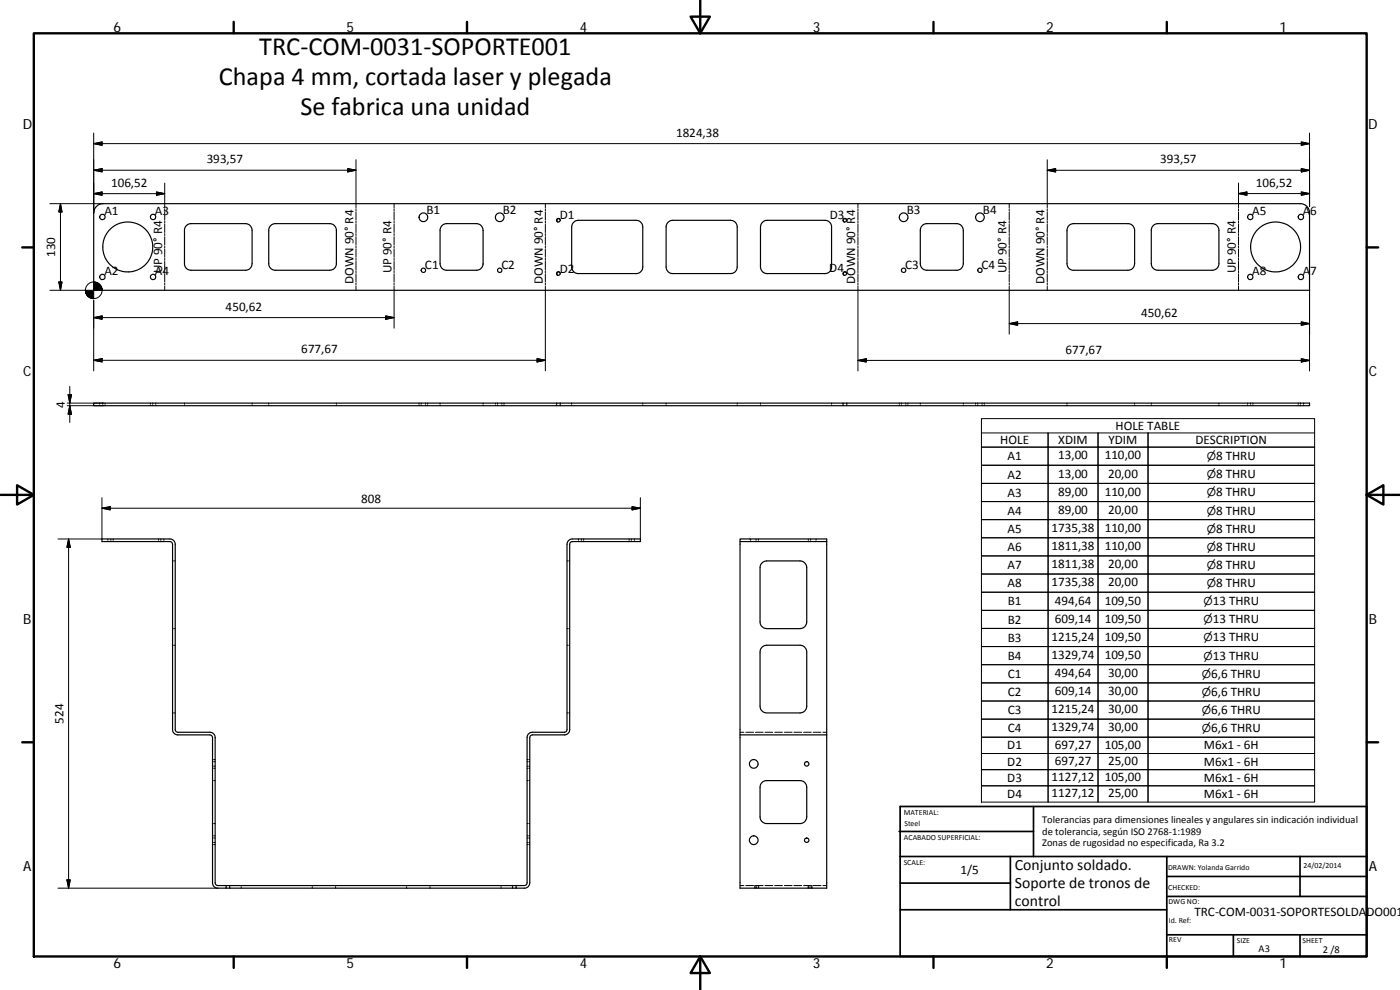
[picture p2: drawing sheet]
<svg xmlns="http://www.w3.org/2000/svg" width="420mm" height="297mm" viewBox="0 0 420 297" stroke-linecap="round" stroke-linejoin="round" font-family="sans-serif">
<g fill="none" stroke="#000" stroke-width=".36">
<path d="M29.1 61.8l1.1-.6 .7-.1h359.3a2.77 2.77 0 0 1 2.8 2.8v23.2h-364.9v-23.2l.3-1.2zM55.8 67.8l.6-.4 .9-.3h16.3a2 2 0 0 1 2.1 2v10a2.01 2.01 0 0 1-2.1 2h-16.3a1.93 1.93 0 0 1-1.9-2v-10zM81.4 67.6l1.2-.5h16.3a2 2 0 0 1 2.1 2v10a2.01 2.01 0 0 1-2.1 2h-16.3a1.96 1.96 0 0 1-1.9-2v-10.4zM132.8 67.6l1.3-.5h8.9a2 2 0 0 1 2 2v10a2.01 2.01 0 0 1-2 2h-8.9a1.97 1.97 0 0 1-2-2v-10.4zM172.3 66.6l1.3-.5h17.3a2 2 0 0 1 2 2v12a1.97 1.97 0 0 1-2 2h-17.3a2 2 0 0 1-2-2v-12l.2-1zM200.6 66.6l1.3-.5h17.4a1.97 1.97 0 0 1 1.9 2v12a1.97 1.97 0 0 1-1.9 2h-17.4a1.97 1.97 0 0 1-2-2v-12l.3-1zM228.9 66.6l1.3-.5h17.4a1.97 1.97 0 0 1 2 2v12a1.93 1.93 0 0 1-2 2h-17.4a1.97 1.97 0 0 1-2-2v-12l.2-.7zM276.9 67.6l1.3-.5h8.9a2 2 0 0 1 2 2v10a2.01 2.01 0 0 1-2 2h-8.9a1.97 1.97 0 0 1-2-2v-10.4zM320.7 67.8l.5-.4 1-.3h16.3a2 2 0 0 1 2 2v10a1.97 1.97 0 0 1-2 2h-16.3a1.94 1.94 0 0 1-2-2v-10zM346.2 67.6l1.3-.5h16.3a2 2 0 0 1 2 2v10a1.97 1.97 0 0 1-2 2h-16.3a1.97 1.97 0 0 1-2-2v-10.4zM28.1 120.9h364.9v.8h-364.9zM30.6 161.7h20.4a1.61 1.61 0 0 1 1.6 1.6v55.8l.4 .5 .4 .1h9.6a1.58 1.58 0 0 1 1.6 1.6v43.6l.2 .6 .6 .2 92.4-.1 .4-.7v-43.6a1.58 1.58 0 0 1 1.6-1.6h9.6l.4-.1 .3-.5 .1-55.8a1.58 1.58 0 0 1 1.6-1.6h20.4v.8h-20.4l-.7 .4-.1 56a1.61 1.61 0 0 1-1.6 1.6h-9.6l-.4 .1-.4 .5v43.8a1.61 1.61 0 0 1-1.6 1.6h-92a1.57 1.57 0 0 1-1.6-1.6v-43.8l-.8-.6h-9.6a1.57 1.57 0 0 1-1.6-1.6l-.1-56-.7-.4h-20.4z"/>
<path d="M222.1 161.7h26v.8h-26zM222.1 162.5v58M228.8 168.8l1.3-.5h10a2.04 2.04 0 0 1 2 2v16.3a2.04 2.04 0 0 1-2 2h-10a2.05 2.05 0 0 1-2-2v-16.3l.1-.7zM248.1 162.5v58M228.8 194.1l1.3-.5h10a2.04 2.04 0 0 1 2 2v16.3a2.04 2.04 0 0 1-2 2h-10a2.05 2.05 0 0 1-2-2v-16.3l.1-.7zM222.1 220.5h26M222.1 220.5v46h26v-46M228.8 234.7l1.3-.5h10a1.97 1.97 0 0 1 2 2v8.9a2.01 2.01 0 0 1-2 2h-10a2 2 0 0 1-2-2v-8.9l.1-.7z"/>
<circle cx="30.7" cy="65.1" r=".81"/>
<circle cx="38.4" cy="74.1" r="7.5"/>
<circle cx="45.9" cy="65.1" r=".81"/>
<circle cx="127.1" cy="65.2" r="1.3"/>
<circle cx="150" cy="65.2" r="1.29"/>
<circle cx="167.6" cy="66.1" r=".49"/>
<circle cx="253.6" cy="66.1" r=".49"/>
<circle cx="271.2" cy="65.2" r="1.3"/>
<circle cx="294.1" cy="65.2" r="1.3"/>
<circle cx="375.2" cy="65.1" r=".81"/>
<circle cx="382.8" cy="74.1" r="7.5"/>
<circle cx="390.4" cy="65.1" r=".81"/>
<circle cx="30.7" cy="83.1" r=".81"/>
<circle cx="45.9" cy="83.1" r=".8"/>
<circle cx="127.1" cy="81.1" r=".66"/>
<circle cx="150" cy="81.1" r=".66"/>
<circle cx="167.6" cy="82.1" r=".49"/>
<circle cx="253.6" cy="82.1" r=".49"/>
<circle cx="271.2" cy="81.1" r=".66"/>
<circle cx="294.1" cy="81.1" r=".66"/>
<circle cx="375.2" cy="83.1" r=".8"/>
<circle cx="390.4" cy="83.1" r=".81"/>
<circle cx="226.2" cy="229.2" r="1.3"/>
<circle cx="242.1" cy="229.2" r=".66"/>
<circle cx="226.2" cy="252.1" r="1.3"/>
<circle cx="242.1" cy="252.1" r=".66"/>
</g>
<g fill="none" stroke="#000" stroke-width=".3">
<path d="M28.1 39.9v24M393 39.9v22.1M28.1 43.1l2.5-.5v1zM28.1 58.1l2.5-.5v1zM28.1 51.1l2.5-.5v1zM28.1 43.1h364.9M28.1 58.1h21.3M28.1 51.1h78.7M47 57.6l2.4 .5-2.4 .5zM49.4 54.9v7.4M104.4 50.6l2.4 .5-2.4 .5zM106.8 47.9v14.4"/>
<path d="M314.3 47.9v14.4M314.3 51.1l2.5-.5v1zM314.3 51.1h78.7M371.7 54.9v7.4M371.7 58.1l2.5-.5v1zM371.7 58.1h21.3M390.5 42.6l2.5 .5-2.5 .5zM390.5 57.6l2.5 .5-2.5 .5zM390.5 50.6l2.5 .5-2.5 .5zM15 61.1h15.9M18.1 61.1l.5 2.5h-1zM18.1 61.1v26"/>
<path d="M49.4 62.7v.6M49.4 63.6v2.5M49.4 66.4v.6M49.4 67.3v2.5M49.4 70.1v.6M49.4 71v2.5M49.4 73.8v.6M49.4 74.7v2.5M49.4 77.5v.6M49.4 78.4v2.5M106.8 62.7v.6M106.8 63.6v2.5"/>
<path d="M106.8 66.4v.6M106.8 67.3v2.5M106.8 70.1v.6M106.8 71v2.5M106.8 73.8v.6M106.8 74.7v2.5M106.8 77.5v.6M106.8 78.4v2.5M118.3 61.1v1.2M118.3 62.7v.6M118.3 63.6v2.5M118.3 66.4v.6"/>
<path d="M118.3 67.3v2.5M118.3 70.1v.6M118.3 71v2.5M118.3 73.8v.6M118.3 74.7v2.5M118.3 77.5v.6M118.3 78.4v2.5M163.7 61.1v1.2M163.7 62.7v.6M163.7 63.6v2.5M163.7 66.4v.6M163.7 67.3v2.5"/>
<path d="M163.7 70.1v.6M163.7 71v2.5M163.7 73.8v.6M163.7 74.7v2.5M163.7 77.5v.6M163.7 78.4v2.5M168.2 66.2a.6 .6 0 0 0-.5-.7 .6 .6 0 0 0-.7 .5 .6 .6 0 0 0 .5 .7M254.1 66.2a.6 .6 0 0 0-.5-.7 .6 .6 0 0 0-.6 .5 .6 .6 0 0 0 .5 .7M257.5 61.1v1.2M257.5 62.7v.6M257.5 63.6v2.5M257.5 66.4v.6"/>
<path d="M257.5 67.3v2.5M257.5 70.1v.6M257.5 71v2.5M257.5 73.8v.6M257.5 74.7v2.5M257.5 77.5v.6M257.5 78.4v2.5M302.9 61.1v1.2M302.9 62.7v.6M302.9 63.6v2.5M302.9 66.4v.6M302.9 67.3v2.5"/>
<path d="M302.9 70.1v.6M302.9 71v2.5M302.9 73.8v.6M302.9 74.7v2.5M302.9 77.5v.6M302.9 78.4v2.5M314.3 62.7v.6M314.3 63.6v2.5M314.3 66.4v.6M314.3 67.3v2.5M314.3 70.1v.6M314.3 71v2.5"/>
<path d="M314.3 73.8v.6M314.3 74.7v2.5M314.3 77.5v.6M314.3 78.4v2.5M371.7 62.7v.6M371.7 63.6v2.5M371.7 66.4v.6M371.7 67.3v2.5M371.7 70.1v.6M371.7 71v2.5M371.7 73.8v.6M371.7 74.7v2.5"/>
<path d="M371.7 77.5v.6M371.7 78.4v2.5M15 87.1h10.7M17.6 84.6h1l-.5 2.5zM28.1 95.3l2.5-.5v1zM28.1 95.3h90.2M28.1 90.1v21.2M49.4 81.2v.6M49.4 82.1v2.5M49.4 84.9v.6M49.4 85.9v1.2M106.8 81.2v.6"/>
<path d="M106.8 82.1v2.5M106.8 84.9v.6M106.8 85.9v1.2M115.7 94.8l2.6 .5-2.6 .5zM118.3 81.2v.6M118.3 82.1v2.5M118.3 84.9v.6M118.3 85.9v12.6M163.7 81.2v.6M163.7 82.1v2.5M163.7 84.9v.6M163.7 85.9v25.4"/>
<path d="M168.2 82.2a.6 .6 0 0 0-.5-.7 .6 .6 0 0 0-.7 .5 .6 .6 0 0 0 .5 .7M254.1 82.2a.6 .6 0 0 0-.5-.7 .6 .6 0 0 0-.6 .5 .6 .6 0 0 0 .5 .7M257.5 81.2v.6M257.5 82.1v2.5M257.5 84.9v.6M257.5 85.9v25.4M302.9 97.1h90.1M302.9 81.2v.6M302.9 82.1v2.5M302.9 84.9v.6M302.9 85.9v14.4M302.9 97.1l2.5-.5v1z"/>
<path d="M314.3 81.2v.6M314.3 82.1v2.5M314.3 84.9v.6M314.3 85.9v1.2M371.7 81.2v.6M371.7 82.1v2.5M371.7 84.9v.6M371.7 85.9v1.2M390.5 96.6l2.5 .5-2.5 .5zM393 87.1v24.2M20.4 118.4h1.1l-.6 2.5zM20.9 116v10.7"/>
<path d="M28.1 108.1l2.5-.5v1zM28.1 108.1h135.6M161.2 107.6l2.5 .5-2.5 .5zM257.5 108.1l2.5-.5v1zM257.5 108.1h135.5M390.5 107.6l2.5 .5-2.5 .5zM20.2 120.9h10.7M20.2 121.7h10.7M20.9 121.7l.6 2.5h-1.1zM29.9 120.9v.3M29.9 121.5v.2M30.8 120.9v.3"/>
<path d="M30.8 121.5v.2M31.5 120.9v.3M31.5 121.5v.2M45.1 120.9v.3M45.1 121.5v.2M45.8 120.9v.3M45.8 121.5v.2M46.7 120.9v.3M46.7 121.5v.2M55.4 120.9v.3M55.4 121.5v.2M75.7 120.9v.3"/>
<path d="M75.7 121.5v.2M80.7 120.9v.3M80.7 121.5v.2M101 120.9v.3M101 121.5v.2M125.8 120.9v.3M125.8 121.5v.2M126.4 120.9v.3M126.4 121.5v.2M127.7 120.9v.3M127.7 121.5v.2M128.4 120.9v.3"/>
<path d="M128.4 121.5v.2M132.1 120.9v.3M132.1 121.5v.2M145 120.9v.3M145 121.5v.2M148.7 120.9v.3M148.7 121.5v.2M149.3 120.9v.3M149.3 121.5v.2M150.6 120.9v.3M150.6 121.5v.2M151.3 120.9v.3"/>
<path d="M151.3 121.5v.2M167 120.9v.3M167 121.5v.2M167.1 120.9v.3M167.1 121.5v.2M168.1 120.9v.3M168.1 121.5v.2M168.2 120.9v.3M168.2 121.5v.2M171.6 120.9v.3M171.6 121.5v.2M192.9 120.9v.3"/>
<path d="M192.9 121.5v.2M199.9 120.9v.3M199.9 121.5v.2M221.2 120.9v.3M221.2 121.5v.2M228.2 120.9v.3M228.2 121.5v.2M249.6 120.9v.3M249.6 121.5v.2M253 120.9v.3M253 121.5v.2M253.1 120.9v.3"/>
<path d="M253.1 121.5v.2M254.1 120.9v.3M254.1 121.5v.2M254.2 120.9v.3M254.2 121.5v.2M269.9 120.9v.3M269.9 121.5v.2M270.5 120.9v.3M270.5 121.5v.2M271.9 120.9v.3M271.9 121.5v.2M272.5 120.9v.3"/>
<path d="M272.5 121.5v.2M276.2 120.9v.3M276.2 121.5v.2M289.1 120.9v.3M289.1 121.5v.2M292.8 120.9v.3M292.8 121.5v.2M293.4 120.9v.3M293.4 121.5v.2M294.5 129.9h20v4.3M294.5 125.6h100v115.1h-100zM294.7 120.9v.3"/>
<path d="M294.7 121.5v.2M295.4 120.9v.3M295.4 121.5v.2M314.5 139.6v-5.4h-20h100h-50v-4.3v110.8M320.2 120.9v.3M320.2 121.5v.2M329.5 129.9v110.8M340.5 120.9v.3M340.5 121.5v.2M344.5 134.2v5.4h50h-100h20v5.4M344.5 139.6v5.4h50h-100h20v5.5M345.5 120.9v.3"/>
<path d="M345.5 121.5v.2M365.8 120.9v.3M365.8 121.5v.2M374.4 120.9v.3M374.4 121.5v.2M375.3 120.9v.3M375.3 121.5v.2M376 120.9v.3M376 121.5v.2M389.6 120.9v.3M389.6 121.5v.2M390.3 120.9v.3"/>
<path d="M390.3 121.5v.2M391.2 120.9v.3M391.2 121.5v.2M394.5 129.9h-80v110.8v-4.9h-20h100h-50v-4.9M30.6 149.3v12.4h-13.2M30.6 152.5l2.5-.5v1zM30.6 152.5h161.6M189.7 152l2.5 .5-2.5 .5zM192.2 149.3v12.4M344.5 145v5.5h50h-100h20v5.4M344.5 150.5v5.4h50h-100h20v5.5M344.5 155.9v5.5h50h-100h20v5.4"/>
<path d="M20.6 161.7l.5 2.5h-1zM20.6 161.7v104.8M32.4 161.7v.3M32.4 162.2v.3M33.3 161.7v.3M33.3 162.2v.3M34 161.7v.3M34 162.2v.3M47.6 161.7v.3M47.6 162.2v.3M48.3 161.7v.3M48.3 162.2v.3"/>
<path d="M49.2 161.7v.3M49.2 162.2v.3M51.8 168.3h.3M52.3 168.3h.3M170.2 168.3h.2M170.7 168.3h.3M173.6 161.7v.3M173.6 162.2v.3M174.5 161.7v.3M174.5 162.2v.3M175.2 161.7v.3M175.2 162.2v.3"/>
<path d="M188.8 161.7v.3M188.8 162.2v.3M189.5 161.7v.3M189.5 162.2v.3M190.4 161.7v.3M190.4 162.2v.3M225.3 161.7v.3M225.3 162.2v.3M226.9 161.7v.3M226.9 162.2v.3M227.6 161.7v.3M227.6 162.2v.3"/>
<path d="M242.6 161.7v.3M242.6 162.2v.3M243.3 161.7v.3M243.3 162.2v.3M244.9 161.7v.3M244.9 162.2v.3M344.5 161.4v5.4h50h-100h20v5.4M344.5 166.8v5.4h50h-100h20v5.5M344.5 172.2v5.5h50h-100h20v5.4M344.5 177.7v5.4h50h-100h20v5.5M51.8 188.6h.3M51.8 193.6h.3"/>
<path d="M52.3 188.6h.3M52.3 193.6h.3M170.2 188.6h.2M170.2 193.6h.2M170.7 188.6h.3M170.7 193.6h.3M344.5 183.1v5.5h50h-100h20v5.4M344.5 188.6v5.4h50h-100h20v5.4M344.5 194v5.4h50h-100h20v5.5M344.5 199.4v5.5h50h-100h20v5.4M51.8 213.9h.3M52.3 213.9h.3"/>
<path d="M170.2 213.9h.2M170.7 213.9h.3M222.1 219.7h1.2M223.8 219.7h2.4M226.7 219.7h2.3M229.6 219.7h2.3M232.5 219.7h2.3M235.4 219.7h2.3M238.3 219.7h2.3M241.2 219.7h2.3M244.1 219.7h2.3M247 219.7h1.1"/>
<path d="M344.5 204.9v5.4h50h-100h20v5.5M344.5 210.3v5.5h50h-100h20v5.4M344.5 215.8v5.4h50h-100h20v4.9M63.8 234.2h.2M63.8 228.5h.2M63.8 229.9h.2M63.8 227.9h.2M63.8 230.5h.2M64.3 234.2h.3M64.3 228.5h.3M64.3 229.9h.3M64.3 227.9h.3"/>
<path d="M64.3 230.5h.3M158.2 234.2h.3M158.2 228.5h.3M158.2 229.9h.3M158.2 227.9h.3M158.2 230.5h.3M158.7 234.2h.3M158.7 228.5h.3M158.7 229.9h.3M158.7 227.9h.3M158.7 230.5h.3M344.5 221.2v4.9h50h-100h20v4.8"/>
<path d="M344.5 226.1v4.8h50h-100h20v4.9M63.8 247.1h.2M63.8 251.4h.2M63.8 252.8h.2M63.8 250.8h.2M63.8 253.4h.2M64.3 247.1h.3M64.3 251.4h.3M64.3 252.8h.3M64.3 250.8h.3M64.3 253.4h.3M158.2 247.1h.3"/>
<path d="M158.2 251.4h.3M158.2 252.8h.3M158.2 250.8h.3M158.2 253.4h.3M158.7 247.1h.3M158.7 251.4h.3M158.7 252.8h.3M158.7 250.8h.3M158.7 253.4h.3M17.4 266.5h48M20.1 264h1l-.5 2.5zM67.8 265.7v.3"/>
<path d="M67.8 266.2v.3M67.9 265.7v.3M67.9 266.2v.3M68.9 265.7v.3M68.9 266.2v.3M69 265.7v.3M69 266.2v.3M72.4 265.7v.3M72.4 266.2v.3M93.7 265.7v.3M93.7 266.2v.3M100.7 265.7v.3"/>
<path d="M100.7 266.2v.3M122 265.7v.3M122 266.2v.3M129 265.7v.3M129 266.2v.3M150.4 265.7v.3M150.4 266.2v.3M153.8 265.7v.3M153.8 266.2v.3M153.9 265.7v.3M153.9 266.2v.3M154.8 265.7v.3"/>
<path d="M154.8 266.2v.3M154.9 265.7v.3M154.9 266.2v.3M222.1 265.7h1.2M223.8 265.7h2.4M226.5 265.7v.3M226.5 266.2v.3M226.6 265.7v.3M226.6 266.2v.3M226.7 265.7h2.3M227.1 265.7v.3M227.1 266.2v.3"/>
<path d="M227.6 265.7v.3M227.6 266.2v.3M227.7 265.7v.3M227.7 266.2v.3M229.6 265.7h2.3M232.5 265.7h2.3M235.4 265.7h2.3M238.3 265.7h2.3M241.2 265.7h2.3M242.5 265.7v.3M242.5 266.2v.3M242.6 265.7v.3"/>
<path d="M242.6 266.2v.3M243.1 265.7v.3M243.1 266.2v.3M243.6 265.7v.3M243.6 266.2v.3M243.7 265.7v.3M243.7 266.2v.3M244.1 265.7h2.3M247 265.7h1.1"/>
<circle cx="28.1" cy="87.1" r="2.5"/>
</g>
<g fill="none" stroke="#000" stroke-width=".71">
<path d="M10.1 10h400.1v277h-400.1zM70.1 6.6v3.4M140.2 6.6v3.4M207.3 5h5.8l-2.9 5zM210.2 0v10M280.2 6.6v3.4M350.2 6.6v3.4M6.7 74.2h3.4M410.2 74.2h3.4M.2 148.5h9.9M5.1 145.6l5 2.9-5 2.9zM410.2 148.5l5-2.9v5.8z"/>
<path d="M410.2 148.5h9.9M6.7 222.7h3.4M410.2 222.7h3.4M70.1 287v3.4M140.2 287v3.4M210.2 287l2.9 5h-5.8zM210.2 287v10M280.2 287v3.4M350.2 287v3.4"/>
</g>
<g fill="none" stroke="#000" stroke-width=".51">
<path d="M269.8 249.5h40.4M270.1 257h140.1M270.1 242h140.1v45h-140.1zM303.2 257v16M310.2 242v15M350.2 257v30M390.2 257v12M270.1 273h80.1M270.1 265h33.1M350.2 269h60M350.2 263h60M350.2 280.5h60"/>
<path d="M370.2 280.5v6.5M390.2 280.5v6.5"/>
</g>
<g fill="#000" stroke="#000" stroke-width=".3">
<path d="M28.1 43.1l2.5-.5v1zM28.1 58.1l2.5-.5v1zM28.1 51.1l2.5-.5v1zM47 57.6l2.4 .5-2.4 .5zM104.4 50.6l2.4 .5-2.4 .5zM314.3 51.1l2.5-.5v1zM371.7 58.1l2.5-.5v1zM390.5 42.6l2.5 .5-2.5 .5zM390.5 57.6l2.5 .5-2.5 .5zM390.5 50.6l2.5 .5-2.5 .5zM18.1 61.1l.5 2.5h-1zM17.6 84.6h1l-.5 2.5z"/>
<path d="M25.6 87.1l.1 .7zM25.6 87.1l.3 1zM25.6 87.1l.4 1.3zM25.6 87.1l.6 1.7zM25.6 87.1l.9 1.9zM25.6 87.1l1.2 2.1-.3-.2zM25.6 87.1l1.5 2.3-.3-.2zM25.6 87.1l1.8 2.4-.3-.1zM25.6 87.1l2.2 2.5-.4-.1zM25.6 87.1l2.5 2.5h-.3zM28.1 84.6l2.5 2.5h-2.5zM25.6 87.1h2.5v2.5z"/>
<path d="M28.1 95.3l2.5-.5v1zM30.5 86.4l.1 .7zM30.4 86l.2 1.1zM30.2 85.7l.4 1.4zM30 85.5l.6 1.6zM29.8 85.2l.8 1.9zM29.5 85l1.1 2.1zM29.2 84.8l.3 .2 1.1 2.1zM28.8 84.7l.4 .1 1.4 2.3zM28.5 84.6l.3 .1 1.8 2.4zM28.1 84.6h.4l2.1 2.5zM115.7 94.8l2.6 .5-2.6 .5z"/>
<path d="M302.9 97.1l2.5-.5v1zM390.5 96.6l2.5 .5-2.5 .5zM20.4 118.4h1.1l-.6 2.5zM28.1 108.1l2.5-.5v1zM161.2 107.6l2.5 .5-2.5 .5zM257.5 108.1l2.5-.5v1zM390.5 107.6l2.5 .5-2.5 .5zM20.9 121.7l.6 2.5h-1.1zM30.6 152.5l2.5-.5v1zM189.7 152l2.5 .5-2.5 .5zM20.6 161.7l.5 2.5h-1zM20.1 264h1l-.5 2.5z"/>
</g>
<g font-size="7.9">
<text x="77.8" y="16.5">TRC‐COM‐0031‐SOPORTE001</text>
<text x="65.7" y="25.5">Chapa 4 mm, cortada laser y plegada</text>
<text x="90.1" y="34.5">Se fabrica una unidad</text>
</g>
<g font-size="4.7">
<text x="304.6" y="261.2">Conjunto soldado.</text>
<text x="304.6" y="266.6">Soporte de tronos de</text>
<text x="304.6" y="272">control</text>
</g>
<g font-size="4.2">
<text x="34" y="9.6">6</text>
<text x="104" y="9.6">5</text>
<text x="174" y="9.6">4</text>
<text x="244" y="9.6">3</text>
<text x="314" y="9.6">2</text>
<text x="384" y="9.6">1</text>
<text x="6.8" y="38.7">D</text>
<text x="410.6" y="38.7">D</text>
<text x="7" y="112.9">C</text>
<text x="410.8" y="112.9">C</text>
<text x="7" y="187.1">B</text>
<text x="410.8" y="187.1">B</text>
<text x="7" y="261.3">A</text>
<text x="410.8" y="261.3">A</text>
<text x="34" y="290.4">6</text>
<text x="104" y="290.4">5</text>
<text x="174" y="290.4">4</text>
<text x="244" y="290.4">3</text>
<text x="314" y="290.4">2</text>
<text x="384" y="290.4">1</text>
</g>
<g font-size="3.9">
<text x="202.9" y="41">1824,38</text>
<text x="62" y="49">393,57</text>
<text x="348.2" y="49">393,57</text>
<text x="33.3" y="56">106,52</text>
<text x="376.9" y="56">106,52</text>
<text x="31.3" y="64.5">A1</text>
<text x="46.5" y="64.5">A3</text>
<text x="128" y="64.3">B1</text>
<text x="150.9" y="64.3">B2</text>
<text x="168" y="65.8">D1</text>
<text x="249.1" y="65.6">D3</text>
<text x="272.1" y="64.3">B3</text>
<text x="295" y="64.3">B4</text>
<text x="375.8" y="64.5">A5</text>
<text x="391" y="64.5">A6</text>
<text x="16.6" y="77.1" transform="rotate(-90 16.6 77.1)">130</text>
<text x="31.3" y="82.6">A2</text>
<text x="46.5" y="82.6">A4</text>
<text x="48.7" y="82" transform="rotate(-90 48.7 82)">UP 90° R4</text>
<text x="117.5" y="82" transform="rotate(-90 117.5 82)">UP 90° R4</text>
<text x="127.5" y="80.6">C1</text>
<text x="150.5" y="80.6">C2</text>
<text x="168" y="81.8">D2</text>
<text x="248.9" y="81.7">D4</text>
<text x="271.6" y="80.6">C3</text>
<text x="294.5" y="80.6">C4</text>
<text x="302.1" y="82" transform="rotate(-90 302.1 82)">UP 90° R4</text>
<text x="370.9" y="82" transform="rotate(-90 370.9 82)">UP 90° R4</text>
<text x="375.8" y="82.5">A8</text>
<text x="391" y="82.6">A7</text>
<text x="106.1" y="85.3" transform="rotate(-90 106.1 85.3)">DOWN 90° R4</text>
<text x="162.9" y="85.3" transform="rotate(-90 162.9 85.3)">DOWN 90° R4</text>
<text x="256.7" y="85.3" transform="rotate(-90 256.7 85.3)">DOWN 90° R4</text>
<text x="313.5" y="85.3" transform="rotate(-90 313.5 85.3)">DOWN 90° R4</text>
<text x="67.7" y="93.2">450,62</text>
<text x="342.5" y="95">450,62</text>
<text x="90.4" y="106">677,67</text>
<text x="319.8" y="106.1">677,67</text>
<text x="19.4" y="122.3" transform="rotate(-90 19.4 122.3)">4</text>
<text x="334.8" y="129">HOLE TABLE</text>
<text x="300.2" y="133.3">HOLE</text>
<text x="317.6" y="137.9">13,00</text>
<text x="317.6" y="133.3">XDIM</text>
<text x="331.5" y="137.9">110,00</text>
<text x="332.7" y="133.3">YDIM</text>
<text x="358.8" y="133.3">DESCRIPTION</text>
<text x="302.4" y="138.2">A1</text>
<text x="302.4" y="143.6">A2</text>
<text x="317.6" y="143.3">13,00</text>
<text x="332.5" y="143.3">20,00</text>
<text x="365" y="138.1">8 THRU</text>
<text x="365" y="143.5">8 THRU</text>
<text x="302.4" y="149">A3</text>
<text x="317.6" y="148.7">89,00</text>
<text x="331.5" y="148.7">110,00</text>
<text x="365" y="148.9">8 THRU</text>
<text x="108.4" y="150.9">808</text>
<text x="302.4" y="154.4">A4</text>
<text x="317.6" y="154.2">89,00</text>
<text x="332.5" y="154.2">20,00</text>
<text x="365" y="154.4">8 THRU</text>
<text x="302.4" y="159.9">A5</text>
<text x="315.5" y="159.6">1735,38</text>
<text x="331.5" y="159.6">110,00</text>
<text x="365" y="159.8">8 THRU</text>
<text x="302.4" y="165.3">A6</text>
<text x="315.5" y="165">1811,38</text>
<text x="331.5" y="165">110,00</text>
<text x="365" y="165.3">8 THRU</text>
<text x="302.4" y="170.8">A7</text>
<text x="315.5" y="170.5">1811,38</text>
<text x="332.5" y="170.5">20,00</text>
<text x="365" y="170.7">8 THRU</text>
<text x="302.4" y="176.2">A8</text>
<text x="315.5" y="175.9">1735,38</text>
<text x="332.5" y="175.9">20,00</text>
<text x="365" y="176.1">8 THRU</text>
<text x="302.5" y="181.7">B1</text>
<text x="316.6" y="181.4">494,64</text>
<text x="331.5" y="181.4">109,50</text>
<text x="363.9" y="181.6">13 THRU</text>
<text x="302.5" y="187.1">B2</text>
<text x="316.6" y="186.8">609,14</text>
<text x="331.5" y="186.8">109,50</text>
<text x="363.9" y="187">13 THRU</text>
<text x="302.5" y="192.5">B3</text>
<text x="302.5" y="198">B4</text>
<text x="315.5" y="192.2">1215,24</text>
<text x="315.5" y="197.7">1329,74</text>
<text x="331.5" y="192.2">109,50</text>
<text x="331.5" y="197.7">109,50</text>
<text x="363.9" y="192.5">13 THRU</text>
<text x="363.9" y="197.9">13 THRU</text>
<text x="302.5" y="203.4">C1</text>
<text x="316.6" y="203.1">494,64</text>
<text x="332.5" y="203.1">30,00</text>
<text x="363.5" y="203.3">6,6 THRU</text>
<text x="302.5" y="208.8">C2</text>
<text x="316.6" y="208.6">609,14</text>
<text x="332.5" y="208.6">30,00</text>
<text x="363.5" y="208.8">6,6 THRU</text>
<text x="302.5" y="214.3">C3</text>
<text x="315.5" y="214">1215,24</text>
<text x="332.5" y="214">30,00</text>
<text x="363.5" y="214.2">6,6 THRU</text>
<text x="19" y="217.1" transform="rotate(-90 19 217.1)">524</text>
<text x="302.5" y="219.7">C4</text>
<text x="315.5" y="219.5">1329,74</text>
<text x="332.5" y="219.5">30,00</text>
<text x="363.5" y="219.7">6,6 THRU</text>
<text x="302.3" y="224.9">D1</text>
<text x="316.6" y="224.6">697,27</text>
<text x="331.5" y="224.6">105,00</text>
<text x="361.3" y="224.9">M6x1 ‐ 6H</text>
<text x="302.3" y="229.7">D2</text>
<text x="316.6" y="229.5">697,27</text>
<text x="332.5" y="229.5">25,00</text>
<text x="361.3" y="229.7">M6x1 ‐ 6H</text>
<text x="302.3" y="234.6">D3</text>
<text x="302.3" y="239.5">D4</text>
<text x="315.5" y="234.3">1127,12</text>
<text x="315.5" y="239.2">1127,12</text>
<text x="331.5" y="234.3">105,00</text>
<text x="332.5" y="239.2">25,00</text>
<text x="361.3" y="234.6">M6x1 ‐ 6H</text>
<text x="361.3" y="239.5">M6x1 ‐ 6H</text>
<text x="288.2" y="262.1">1/5</text>
<text x="358.5" y="274.9">TRC‐COM‐0031‐SOPORTESOLDADO001</text>
</g>
<g font-size="3.3">
<text x="362.2" y="138.1">⌀</text>
<text x="362.2" y="143.5">⌀</text>
<text x="362.2" y="148.9">⌀</text>
<text x="362.2" y="154.4">⌀</text>
<text x="362.2" y="159.8">⌀</text>
<text x="362.2" y="165.3">⌀</text>
<text x="362.2" y="170.7">⌀</text>
<text x="362.2" y="176.1">⌀</text>
<text x="361.2" y="181.6">⌀</text>
<text x="361.2" y="187">⌀</text>
<text x="361.2" y="192.5">⌀</text>
<text x="361.2" y="197.9">⌀</text>
<text x="360.7" y="203.3">⌀</text>
<text x="360.7" y="208.8">⌀</text>
<text x="360.7" y="214.2">⌀</text>
<text x="360.7" y="219.7">⌀</text>
</g>
<g font-size="3.1">
<text x="312.8" y="246.8">Tolerancias para dimensiones lineales y angulares sin indicación individual</text>
<text x="312.8" y="250.4">de tolerancia, según ISO 2768‐1:1989</text>
<text x="312.8" y="254">Zonas de rugosidad no especificada, Ra 3.2</text>
<text x="377.7" y="285.6">A3</text>
<text x="397" y="285.9">2 /8</text>
</g>
<g font-size="2.4">
<text x="271.2" y="244.4">MATERIAL:</text>
<text x="271.3" y="251.9">ACABADO SUPERFICIAL:</text>
<text x="271.4" y="247.9">Steel</text>
<text x="271.2" y="259.7">SCALE:</text>
<text x="350.6" y="260.9">DRAWN: Yolanda Garrido</text>
<text x="391.2" y="260.6">24/02/2014</text>
<text x="350.6" y="267">CHECKED:</text>
<text x="350.7" y="271.4">DWG NO:</text>
<text x="350.8" y="276.8">Id. Ref:</text>
<text x="350.8" y="282.8">REV</text>
<text x="371.2" y="282.9">SIZE</text>
<text x="390.9" y="282.9">SHEET</text>
</g>
</svg>
